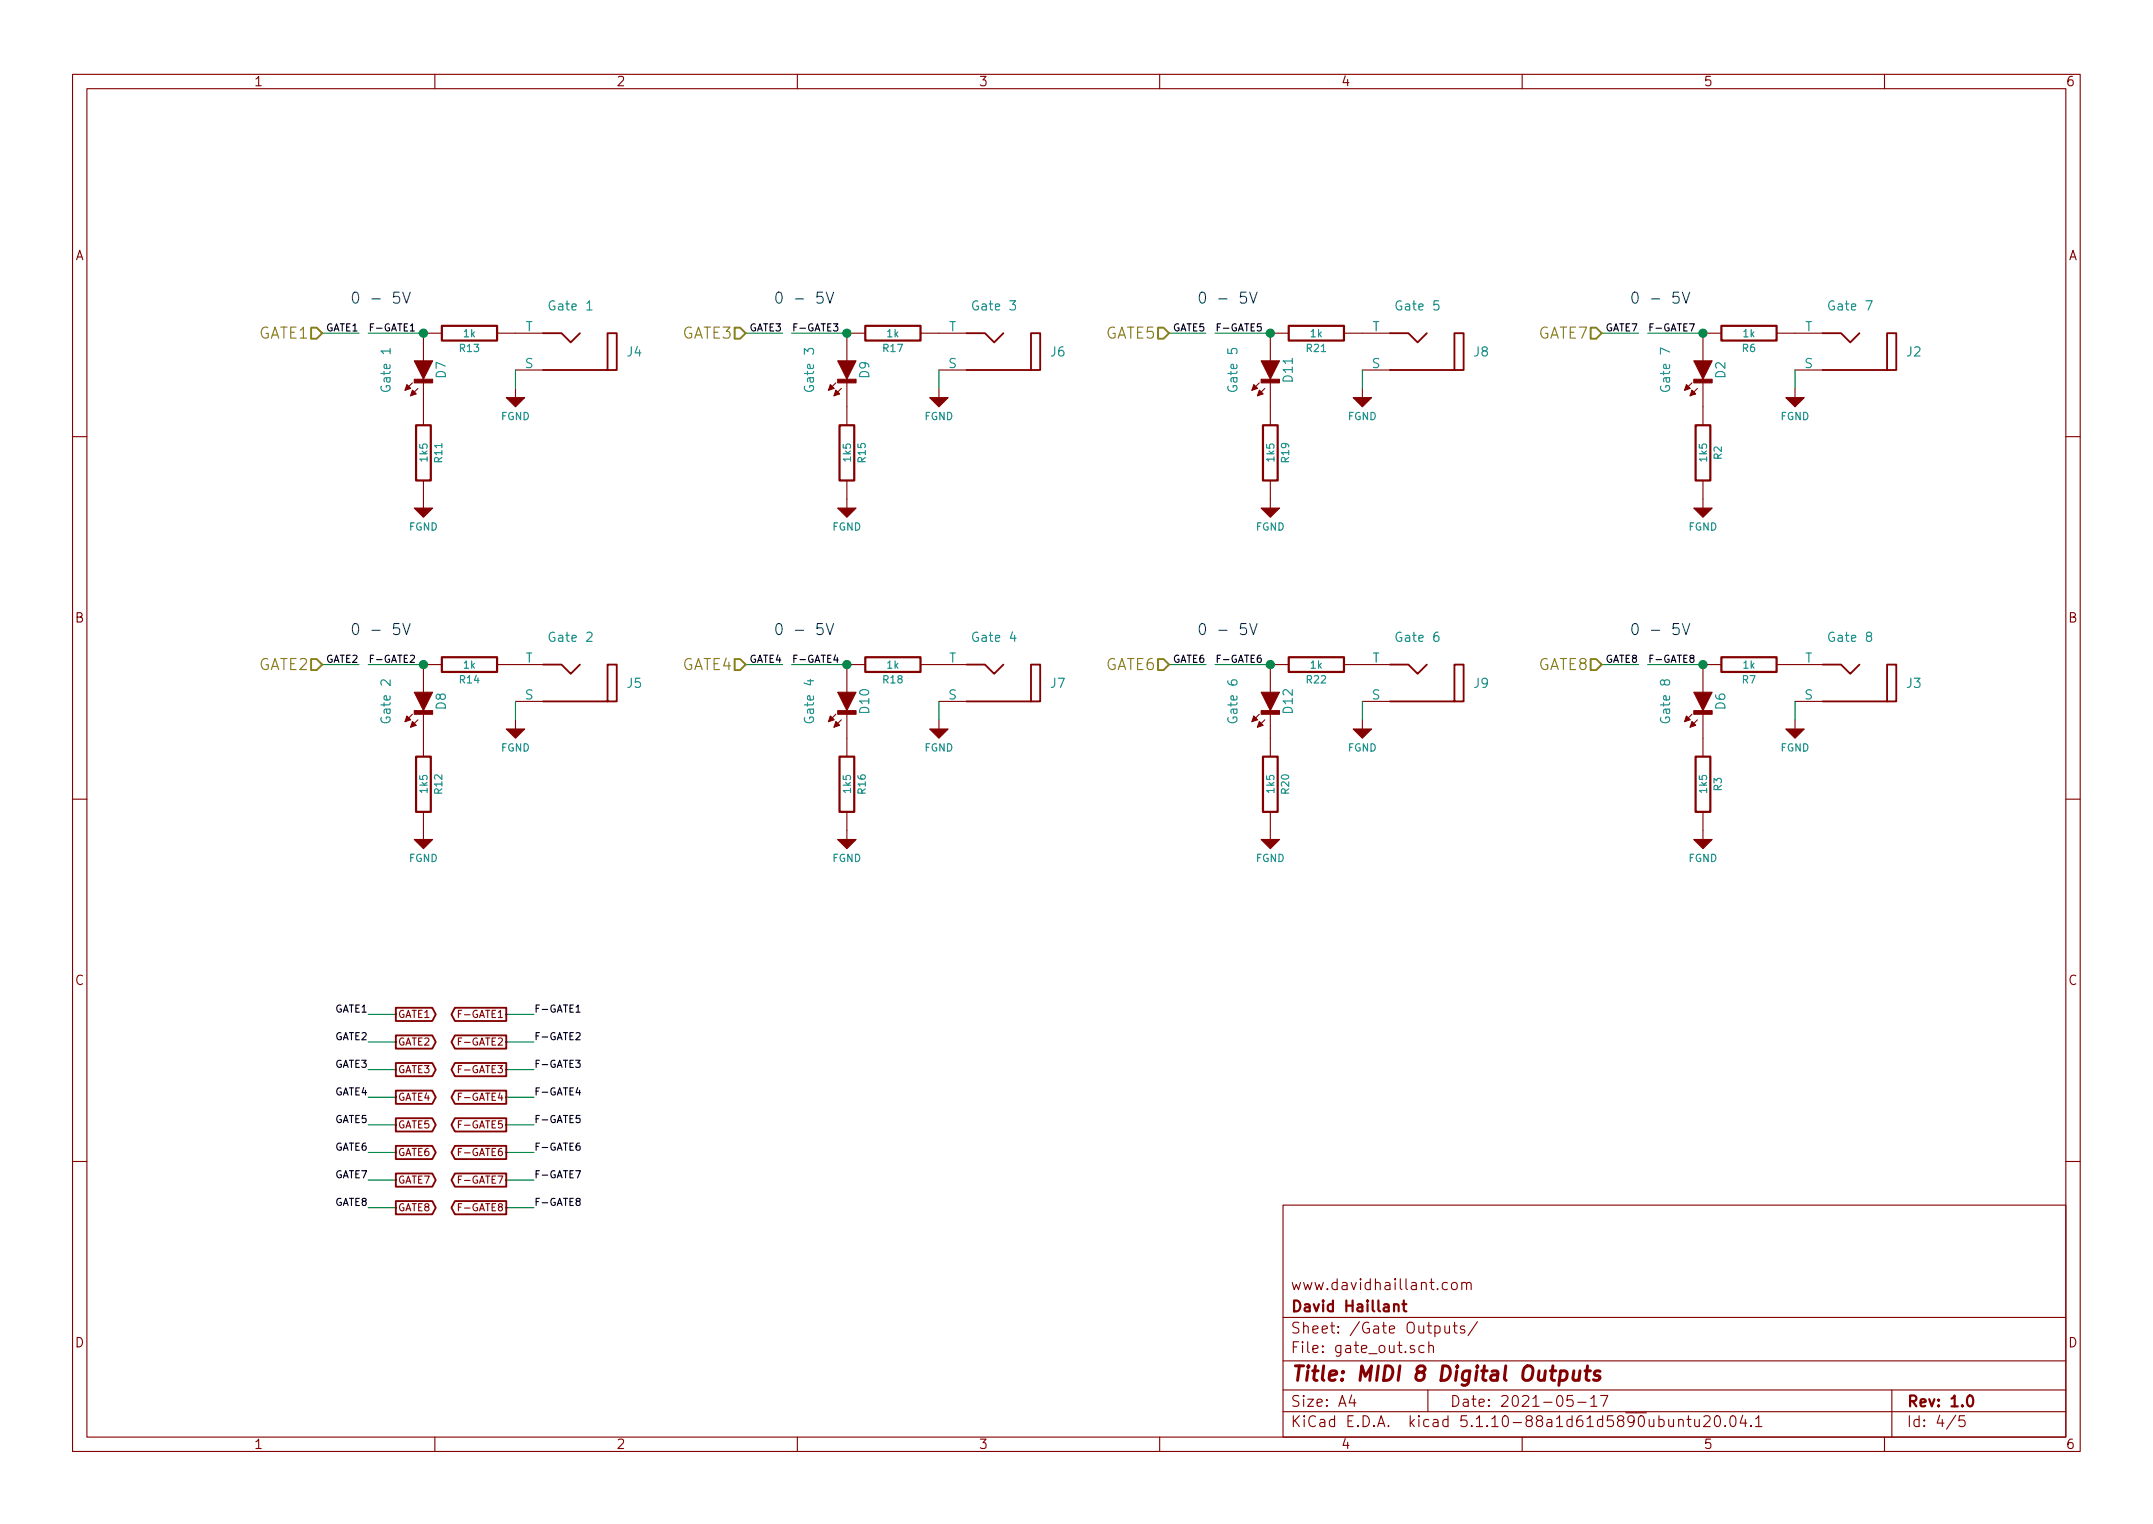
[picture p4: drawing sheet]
<svg xmlns="http://www.w3.org/2000/svg" width="297mm" height="210mm" viewBox="0 0 297 210" stroke-linecap="round" stroke-linejoin="round" font-family="sans-serif">
<g fill="none" stroke="#840000" stroke-width=".15">
<path d="M10 10.3h277v189.9h-277zM12 12.2h273v186.1h-273zM60 10.3v1.9M110 10.3v1.9M160 10.3v1.9M210 10.3v1.9M260 10.3v1.9M56.1 53.1l.5 .5M56.9 52.8l-1 1M57.7 53.6l-1.1 1M58.4 52.3v6.4M61 46h-2.6v3.8"/>
<path d="M68.6 46h6.3M71.1 51h3.8M71.1 53.6v1.3M114.6 53.1l.5 .5M115.3 52.8l-1 1M116.1 53.6l-1 1M116.8 52.3v6.4M119.4 46h-2.6v3.8M127 46h6.3M129.5 51h3.8M129.5 53.6v1.3M173 53.1l.5 .5"/>
<path d="M173.7 52.8l-1 1M174.5 53.6l-1 1M175.3 52.3v6.4M177.8 46h-2.5v3.8M185.4 46h6.4M188 51h3.8M188 53.6v1.3M232.7 53.1l.5 .5M233.4 52.8l-1 1M234.2 53.6l-1 1M234.9 52.3v6.4M237.5 46h-2.6v3.8"/>
<path d="M245.1 46h6.4M247.6 51h3.9M247.6 53.6v1.3M10 60.2h2M58.4 66.3v3.8M116.8 66.3v3.8M175.3 66.3v3.8M234.9 66.3v3.8M285 60.2h2M56.1 98.8l.5 .5M56.9 98.5l-1 1.1M57.7 99.3l-1.1 1"/>
<path d="M58.4 98v6.4M61 91.7h-2.6v3.8M68.6 91.7h6.3M71.1 96.8h3.8M71.1 99.3v1.3M114.6 98.8l.5 .5M115.3 98.5l-1 1.1M116.1 99.3l-1 1M116.8 98v6.4M119.4 91.7h-2.6v3.8M127 91.7h6.3M129.5 96.8h3.8"/>
<path d="M129.5 99.3v1.3M173 98.8l.5 .5M173.7 98.5l-1 1.1M174.5 99.3l-1 1M175.3 98v6.4M177.8 91.7h-2.5v3.8M185.4 91.7h6.4M188 96.8h3.8M188 99.3v1.3M232.7 98.8l.5 .5M233.4 98.5l-1 1.1M234.2 99.3l-1 1"/>
<path d="M234.9 98v6.4M237.5 91.7h-2.6v3.8M245.1 91.7h6.4M247.6 96.8h3.9M247.6 99.3v1.3M10 110.3h2M58.4 112v3.8M116.8 112v3.8M175.3 112v3.8M234.9 112v3.8M285 110.3h2M63.2 139.9h.4"/>
<path d="M63.7 139.4h-.5v1M63.2 143.7h.4M63.2 147.5h.4M63.2 151.3h.4M63.2 155.1h.4M63.2 158.9h.4M63.7 143.2h-.5v1M63.7 147h-.5v1M63.7 150.8h-.5v1M63.7 154.6h-.5v1M63.7 158.4h-.5v1M10 160.2h2"/>
<path d="M63.2 162.7h.4M63.2 166.5h.4M63.7 162.2h-.5v1M63.7 166.1h-.5v1M177 166.3h108v32h-108zM200.3 177.1a.41 .41 0 0 1 .7 .1v.4a.41 .41 0 0 1-.4 .3 .41 .41 0 0 1-.3-.3zM201.7 177.1a.41 .41 0 0 1 .6 0v.8M201.7 176.9v1M202.3 177.1l.2-.2 .4 .1 .1 .9M285 160.2h2M60 198.3v1.9M110 198.3v1.9"/>
<path d="M160 198.3v1.9M177 194.8h108M177 191.8h108M177 187.8h108M177 181.8h108M186.5 192.5l-.4 1h1M186.8 193v1M195.1 185.7l-.3-.1-.2 .1v.2a.48 .48 0 0 0 .5 .3l.1 .1-.1 .2-.1 .1-.4-.1M196.5 185.7a.5 .5 0 0 0-.7 0v.6a.47 .47 0 0 0 .5 .3l.2-.1M197 191.8v3M197.1 185.7a.38 .38 0 0 1 .7 .1v.8M197.1 185.1v1.5"/>
<path d="M199.3 182.9l.1 .9a.4 .4 0 0 0 .6 0M200 182.9v1M200.5 182.9h.5M200.7 182.4v1.3l.1 .1 .2 .1M202.1 183l-.4-.1-.2 .3a.5 .5 0 0 0 .6 .3v.3l-.2 .1-.4-.1M203.8 182.3l-1.3 2M210 198.3v1.9M217 192.5h-.7l-.1 .7a.65 .65 0 0 1 .7 0 .61 .61 0 0 1 .1 .7h-.1a.61 .61 0 0 1-.7 0M217.7 193.5h1.1M219.5 193l.4-.5v1.5M219.5 194h.8M220.8 192.5h1l-.6 1.5"/>
<path d="M231.6 196a.38 .38 0 0 1 .6 0v.8M231.6 195.8v1M232.7 195.8h.6M232.9 195.3v1.3l.2 .2h.2M233.8 195.8l.1 .9a.4 .4 0 0 0 .5 0M234.4 195.8v1M235.1 195.5l.2-.2 .5 .1a.37 .37 0 0 1 .1 .6l-.9 .8h.9M236.7 195.4a.34 .34 0 0 1 .6 .2 .78 .78 0 0 1-.4 1.2l-.2-.1a1.14 1.14 0 0 1 0-1.3zM238 196.7v.1l-.1-.1h.1v.1M238.8 195.5a.37 .37 0 0 1 .4-.2 .37 .37 0 0 1 .2 .3l.1 .3a.72 .72 0 0 1-.4 .9l-.3-.1a1.41 1.41 0 0 1 0-1.2zM240.4 195.2l-.3 1.1h.9M240.8 195.8v1"/>
<path d="M241.6 196.7h.1l-.1 .1-.1-.1h.1v.1M242.2 195.8l.4-.5v1.5M242.2 196.8h.9M260 198.3v1.9M261 191.8v6.5M269.8 195.2l-1.2 2M271 195.3h-.7v.7a.62 .62 0 0 1 .7 0l.1 .2-.1 .5-.2 .1h-.3l-.2-.1"/>
</g>
<g fill="none" stroke="#840000" stroke-width=".3">
<path d="M57.4 58.7h2v7.6h-2zM61 45h7.6v2h-7.6zM115.8 58.7h2.1v7.6h-2.1zM119.4 45h7.6v2h-7.6zM174.2 58.7h2.1v7.6h-2.1zM177.8 45h7.6v2h-7.6zM233.9 58.7h2.1v7.6h-2.1zM237.5 45h7.6v2h-7.6zM61 90.7h7.6v2h-7.6zM119.4 90.7h7.6v2h-7.6zM177.8 90.7h7.6v2h-7.6zM237.5 90.7h7.6v2h-7.6z"/>
<path d="M57.4 104.4h2v7.6h-2zM115.8 104.4h2.1v7.6h-2.1zM174.2 104.4h2.1v7.6h-2.1zM233.9 104.4h2.1v7.6h-2.1zM193.5 179.9h.5M193.7 179.4v1.3l.2 .2h.1M192.3 180.1a.38 .38 0 0 1 .7 0v.8M271.5 192.7a.35 .35 0 0 1 .4-.2 .35 .35 0 0 1 .3 .3 .77 .77 0 0 1-.5 1.2 .9 .9 0 0 1-.2-1.3z"/>
</g>
<path d="M215.3 189.2l.2-.1 .6 .1 .1 .3v.6a.66 .66 0 0 1-1 .2M217.1 189.1l-.1 1.1 .1 .1a.59 .59 0 0 0 .8 0M218 189.1l-.2 1.3M218.7 189.1h.7M219 188.4l-.2 1.8 .1 .1 .4 .1M220.8 189.2a.49 .49 0 0 0-.8 .3v.2l.5 .1 .3 .3-.2 .2-.2 .1-.6-.1" fill="none" stroke="#840000" stroke-width=".41"/>
<g fill="#840000" stroke="#840000" stroke-width=".14">
<path d="M233.7 98h2.5v.5h-2.5z"/>
<path d="M233.7 95.5h2.5l-1.3 2.5z"/>
<path d="M174 98h2.5v.5h-2.5z"/>
<path d="M174 95.5h2.5l-1.2 2.5z"/>
<path d="M233.7 52.3h2.5v.5h-2.5z"/>
<path d="M233.7 49.8h2.5l-1.3 2.5z"/>
<path d="M57.1 52.3h2.6v.5h-2.6z"/>
<path d="M57.1 49.8h2.6l-1.3 2.5z"/>
<path d="M57.1 98h2.6v.5h-2.6z"/>
<path d="M57.1 95.5h2.6l-1.3 2.5z"/>
<path d="M115.6 98h2.5v.5h-2.5z"/>
<path d="M115.6 95.5h2.5l-1.3 2.5z"/>
<path d="M174 52.3h2.5v.5h-2.5z"/>
<path d="M174 49.8h2.5l-1.2 2.5z"/>
<path d="M115.6 52.3h2.5v.5h-2.5z"/>
<path d="M115.6 49.8h2.5l-1.3 2.5z"/>
</g>
<g fill="#840000" stroke="#840000" stroke-width=".15">
<path d="M233.4 99.6l.5 .5z"/>
<path d="M232.7 98.8l.5 .5-.8 .3z"/>
<path d="M233.4 99.6l.5 .5-.7 .2z"/>
<path d="M173.7 99.6l.5 .5z"/>
<path d="M173 98.8l.5 .5-.8 .3z"/>
<path d="M173.7 99.6l.5 .5-.7 .2z"/>
<path d="M233.4 53.8l.5 .6z"/>
<path d="M232.7 53.1l.5 .5-.8 .2z"/>
<path d="M233.4 53.8l.5 .6-.7 .2z"/>
<path d="M57.1 115.8h2.6l-1.3 1.3z"/>
<path d="M69.8 100.6h2.6l-1.3 1.2z"/>
<path d="M115.6 115.8h2.5l-1.3 1.3z"/>
<path d="M128.3 100.6h2.5l-1.3 1.2z"/>
<path d="M57.1 70.1h2.6l-1.3 1.3z"/>
<path d="M115.6 70.1h2.5l-1.3 1.3z"/>
<path d="M69.8 54.9h2.6l-1.3 1.2z"/>
<path d="M128.3 54.9h2.5l-1.3 1.2z"/>
<path d="M186.7 54.9h2.5l-1.2 1.2z"/>
<path d="M174 70.1h2.5l-1.2 1.3z"/>
<path d="M174 115.8h2.5l-1.2 1.3z"/>
<path d="M186.7 100.6h2.5l-1.2 1.2z"/>
<path d="M56.9 53.8l.5 .6z"/>
<path d="M56.1 53.1l.5 .5-.7 .2z"/>
<path d="M56.9 53.8l.5 .6-.8 .2z"/>
<path d="M246.4 54.9h2.5l-1.3 1.2z"/>
<path d="M56.9 99.6l.5 .5z"/>
<path d="M56.1 98.8l.5 .5-.7 .3z"/>
<path d="M56.9 99.6l.5 .5-.8 .2z"/>
<path d="M115.3 99.6l.5 .5z"/>
<path d="M114.6 98.8l.5 .5-.8 .3z"/>
<path d="M115.3 99.6l.5 .5-.7 .2z"/>
<path d="M246.4 100.6h2.5l-1.3 1.2z"/>
<path d="M173.7 53.8l.5 .6z"/>
<path d="M173 53.1l.5 .5-.8 .2z"/>
<path d="M173.7 53.8l.5 .6-.7 .2z"/>
<path d="M233.7 115.8h2.5l-1.3 1.3z"/>
<path d="M233.7 70.1h2.5l-1.3 1.3z"/>
<path d="M115.3 53.8l.5 .6z"/>
<path d="M114.6 53.1l.5 .5-.8 .2z"/>
<path d="M115.3 53.8l.5 .6-.7 .2z"/>
</g>
<g fill="none" stroke="#840000" stroke-width=".25">
<path d="M74.9 51h10.2v-5h-1.3v5M74.9 46h2.6l1.2 1.2 1.3-1.2M133.3 51h10.2v-5h-1.3v5M133.3 46h2.6l1.3 1.2 1.2-1.2M191.8 51h10.1v-5h-1.2v5M191.8 46h2.5l1.3 1.2 1.2-1.2M251.5 51h10.1v-5h-1.3v5M251.5 46h2.5l1.3 1.2 1.2-1.2M74.9 96.8h10.2v-5.1h-1.3v5.1M74.9 91.7h2.6l1.2 1.3 1.3-1.3M133.3 96.8h10.2v-5.1h-1.3v5.1M133.3 91.7h2.6l1.3 1.3 1.2-1.3"/>
<path d="M191.8 96.8h10.1v-5.1h-1.2v5.1M191.8 91.7h2.5l1.3 1.3 1.2-1.3M251.5 96.8h10.1v-5.1h-1.3v5.1M251.5 91.7h2.5l1.3 1.3 1.2-1.3M54.6 139h5l.5 .9-.5 1h-5zM62.8 139h7v1.9h-7l-.5-1zM54.6 146.7h5l.5 .9-.5 .9h-5zM54.6 142.8h5l.5 1-.5 .9h-5zM54.6 150.5h5l.5 .9-.5 .9h-5zM54.6 154.3h5l.5 .9-.5 .9h-5zM54.6 158.1h5l.5 .9-.5 .9h-5zM62.8 142.8h7v1.9h-7l-.5-.9z"/>
<path d="M62.8 146.7h7v1.8h-7l-.5-.9zM62.8 150.5h7v1.8h-7l-.5-.9zM62.8 154.3h7v1.8h-7l-.5-.9zM62.8 158.1h7v1.8h-7l-.5-.9zM54.6 161.9h5l.5 .9-.5 .9h-5zM54.6 165.7h5l.5 .9-.5 .9h-5zM62.8 161.9h7v1.8h-7l-.5-.9zM62.8 165.7h7v1.8h-7l-.5-.9z"/>
</g>
<path d="M53.8 48.1v.7M81 42.8h.7" fill="none" stroke="#008484" stroke-width=".15"/>
<g fill="none" stroke="#008400" stroke-width=".15">
<path d="M44.4 46h5.1M50.8 46h7.6M71.1 51v2.6M102.9 46h5M109.2 46h7.6M129.5 51v2.6M161.3 46h5.1M167.6 46h7.7M188 51v2.6M221 46h5.1M227.3 46h7.6M247.6 51v2.6"/>
<path d="M44.4 91.7h5.1M50.8 91.7h7.6M71.1 96.8v2.5M102.9 91.7h5M109.2 91.7h7.6M129.5 96.8v2.5M161.3 91.7h5.1M167.6 91.7h7.7M188 96.8v2.5M221 91.7h5.1M227.3 91.7h7.6M247.6 96.8v2.5"/>
<path d="M50.8 139.9h3.8M69.8 139.9h3.9M50.8 147.6h3.8M50.8 159h3.8M50.8 155.2h3.8M50.8 151.4h3.8M50.8 143.8h3.8M69.8 147.6h3.9M69.8 159h3.9M69.8 155.2h3.9M69.8 151.4h3.9M69.8 143.8h3.9"/>
<path d="M50.8 162.8h3.8M50.8 166.6h3.8M69.8 162.8h3.9M69.8 166.6h3.9"/>
</g>
<path d="M42.9 45.2h.8l.7 .8-.7 .7h-.8zM101.3 45.2h.8l.8 .8-.8 .7h-.8zM159.8 45.2h.7l.8 .8-.8 .7h-.7zM219.5 45.2h.7l.8 .8-.8 .7h-.7zM42.9 90.9h.8l.7 .8-.7 .8h-.8zM101.3 90.9h.8l.8 .8-.8 .8h-.8zM159.8 90.9h.7l.8 .8-.8 .8h-.7zM219.5 90.9h.7l.8 .8-.8 .8h-.7z" fill="none" stroke="#848400" stroke-width=".25"/>
<g fill="none" stroke="#000" stroke-width=".15">
<path d="M56.6 45l.3-.3v1M56.6 45.7h.6M115 44.7h.6l-.3 .4h.3v.5l-.2 .1-.4-.1M174 44.7h-.5v.4h.4l.1 .5-.2 .1-.3-.1M233.1 44.7h.7l-.5 1M56.6 90.5l.4-.1 .1 .1 .1 .2-.6 .7h.6M115.3 90.3l-.3 .8h.6M115.5 90.7v.7M173.9 90.4h-.2a.62 .62 0 0 0 0 1l.3-.1v-.4l-.3-.1-.2 .2M233.3 90.8l-.2-.2 .2-.2 .4 .1-.1 .3a.34 .34 0 0 0-.4 .1 .34 .34 0 0 0 0 .4l.1 .1a.31 .31 0 0 0 .4-.2 .31 .31 0 0 0-.2-.4M79.5 138.9l.3-.2v.9M79.5 139.6h.5"/>
<path d="M79.4 146.3h.6l-.3 .4h.3v.5l-.1 .1-.5-.1M79.5 142.5h.4h.1v.2l-.6 .8h.6M79.7 150l-.2 .7h.6M80 157.7l-.3 .1a.62 .62 0 0 0 0 .9l.3-.1v-.4l-.3-.1-.2 .2M80 150.4v.7M80 153.9h-.5v.5l.5-.1v.5l-.1 .1-.4-.1M79.4 161.5h.7l-.4 1M79.7 165.7l-.2-.1 .2-.3 .3 .1v.3a.34 .34 0 0 0-.5 .1 .34 .34 0 0 0 .1 .5h.1a.31 .31 0 0 0 .3-.2 .31 .31 0 0 0-.1-.4"/>
</g>
<g fill="none" stroke="#0000c2" stroke-width=".15">
<path d="M48.8 40.4a.36 .36 0 0 1 .3-.1 .36 .36 0 0 1 .3 .3 .94 .94 0 0 1-.3 1.2h-.1a.97 .97 0 0 1-.2-1.4zM51.3 41.2h1.2M55.1 40.3h-.7l-.1 .7 .2-.1h.5l.1 .3v.5l-.2 .1h-.4l-.2-.1M55.6 40.3l.5 1.5 .5-1.5M107.2 40.4a.36 .36 0 0 1 .4-.1 .36 .36 0 0 1 .2 .3 .94 .94 0 0 1-.3 1.2h-.1a.97 .97 0 0 1-.2-1.4zM109.7 41.2h1.2M113.5 40.3h-.7l-.1 .7 .2-.1h.5l.2 .3-.1 .5-.2 .1h-.4l-.2-.1M114 40.3l.5 1.5 .5-1.5M165.6 40.4a.36 .36 0 0 1 .4-.1 .36 .36 0 0 1 .2 .3 .94 .94 0 0 1-.2 1.2h-.2a.97 .97 0 0 1-.2-1.4zM168.1 41.2h1.2M171.9 40.3h-.7l-.1 .7 .2-.1h.5l.2 .3-.1 .5-.2 .1h-.4l-.2-.1M172.4 40.3l.5 1.5 .5-1.5"/>
<path d="M225.3 40.4a.36 .36 0 0 1 .4-.1 .36 .36 0 0 1 .2 .3 .94 .94 0 0 1-.2 1.2h-.2a.97 .97 0 0 1-.2-1.4zM227.8 41.2h1.2M231.6 40.3h-.7l-.1 .7 .2-.1h.5l.2 .3-.1 .5-.2 .1h-.4l-.2-.1M232.1 40.3l.5 1.5 .5-1.5M48.8 86.2a.36 .36 0 0 1 .3-.2 .36 .36 0 0 1 .3 .3 .94 .94 0 0 1-.3 1.2h-.1a.97 .97 0 0 1-.2-1.3zM51.3 87h1.2M55.1 86h-.7l-.1 .7 .2-.1 .5 .1 .1 .2v.5l-.2 .1h-.4l-.2-.1M55.6 86l.5 1.5 .5-1.5M107.2 86.2a.36 .36 0 0 1 .4-.2 .36 .36 0 0 1 .2 .3 .94 .94 0 0 1-.3 1.2h-.1a.97 .97 0 0 1-.2-1.3zM109.7 87h1.2M113.5 86h-.7l-.1 .7 .2-.1 .5 .1 .2 .2-.1 .5-.2 .1h-.4l-.2-.1M114 86l.5 1.5 .5-1.5"/>
<path d="M165.6 86.2a.36 .36 0 0 1 .4-.2 .36 .36 0 0 1 .2 .3 .94 .94 0 0 1-.2 1.2h-.2a.97 .97 0 0 1-.2-1.3zM168.1 87h1.2M171.9 86h-.7l-.1 .7 .2-.1 .5 .1 .2 .2-.1 .5-.2 .1h-.4l-.2-.1M172.4 86l.5 1.5 .5-1.5M225.3 86.2a.36 .36 0 0 1 .4-.2 .36 .36 0 0 1 .2 .3 .94 .94 0 0 1-.2 1.2h-.2a.97 .97 0 0 1-.2-1.3zM227.8 87h1.2M231.6 86h-.7l-.1 .7 .2-.1 .5 .1 .2 .2-.1 .5-.2 .1h-.4l-.2-.1M232.1 86l.5 1.5 .5-1.5"/>
</g>
<g fill="#008400" stroke="#008400" stroke-width=".25">
<circle cx="175.3" cy="91.7" r=".51"/>
<circle cx="175.3" cy="46" r=".51"/>
<circle cx="235" cy="46" r=".51"/>
<circle cx="116.8" cy="46" r=".51"/>
<circle cx="116.8" cy="91.7" r=".51"/>
<circle cx="235" cy="91.7" r=".51"/>
<circle cx="58.4" cy="46" r=".51"/>
<circle cx="58.4" cy="91.7" r=".51"/>
</g>
<text font-size="2.8" fill="#840000" x="178" y="190.5">Title: MIDI 8 Digital Outputs</text>
<g font-size="2.1" fill="#848400">
<text x="35.6" y="46.7">GATE1</text>
<text x="94" y="46.7">GATE3</text>
<text x="152.4" y="46.7">GATE5</text>
<text x="212.1" y="46.7">GATE7</text>
<text x="35.6" y="92.5">GATE2</text>
<text x="94" y="92.5">GATE4</text>
<text x="152.4" y="92.5">GATE6</text>
<text x="212.1" y="92.5">GATE8</text>
</g>
<g font-size="2.1" fill="#840000">
<text x="178" y="178">www.davidhaillant.com</text>
<text x="178" y="184">Sheet: /Gate Outputs/</text>
<text x="178" y="181">David Haillant</text>
<text x="178" y="186.7">File: gate_out.sch</text>
<text x="178" y="196.9">KiCad E.D.A. kicad 5.1.10-88a1d61d5890ubuntu20.04.1</text>
<text x="178" y="194.1">Size: A4</text>
<text x="200" y="194.1">Date: 2021-05-17</text>
<text x="263" y="194.1">Rev: 1.0</text>
<text x="263" y="196.9">Id: 4/5</text>
</g>
<g font-size="1.8" fill="#840000">
<text x="35" y="11.9">1</text>
<text x="85" y="11.9">2</text>
<text x="135" y="11.9">3</text>
<text x="185" y="11.9">4</text>
<text x="235" y="11.9">5</text>
<text x="285" y="11.9">6</text>
<text x="10.4" y="35.9">A</text>
<text x="285.4" y="35.9">A</text>
<text x="10.4" y="85.9">B</text>
<text x="285.4" y="85.9">B</text>
<text x="10.4" y="135.9">C</text>
<text x="285.4" y="135.9">C</text>
<text x="10.4" y="185.9">D</text>
<text x="285.4" y="185.9">D</text>
<text x="35" y="199.9">1</text>
<text x="85" y="199.9">2</text>
<text x="135" y="199.9">3</text>
<text x="185" y="199.9">4</text>
<text x="235" y="199.9">5</text>
<text x="285" y="199.9">6</text>
</g>
<g font-size="1.8" fill="#008484">
<text x="72.5" y="45.7">T</text>
<text x="76" y="42.8">Gate 1</text>
<text x="130.9" y="45.7">T</text>
<text x="134.5" y="42.8">Gate 3</text>
<text x="189.3" y="45.7">T</text>
<text x="192.9" y="42.8">Gate 5</text>
<text x="249" y="45.7">T</text>
<text x="252.6" y="42.8">Gate 7</text>
<text x="53.9" y="53.7" transform="rotate(-90 53.9 53.7)">Gate 1</text>
<text x="61.5" y="52.2" transform="rotate(-90 61.5 52.2)">D7</text>
<text x="72.4" y="50.8">S</text>
<text x="86.6" y="49.2">J4</text>
<text x="112.3" y="53.7" transform="rotate(-90 112.3 53.7)">Gate 3</text>
<text x="119.9" y="52.2" transform="rotate(-90 119.9 52.2)">D9</text>
<text x="130.9" y="50.8">S</text>
<text x="145" y="49.2">J6</text>
<text x="170.7" y="53.7" transform="rotate(-90 170.7 53.7)">Gate 5</text>
<text x="178.4" y="52.7" transform="rotate(-90 178.4 52.7)">D11</text>
<text x="189.3" y="50.8">S</text>
<text x="203.4" y="49.2">J8</text>
<text x="230.4" y="53.7" transform="rotate(-90 230.4 53.7)">Gate 7</text>
<text x="238" y="52.2" transform="rotate(-90 238 52.2)">D2</text>
<text x="249" y="50.8">S</text>
<text x="263.1" y="49.2">J2</text>
<text x="76" y="88.6">Gate 2</text>
<text x="134.5" y="88.6">Gate 4</text>
<text x="192.9" y="88.6">Gate 6</text>
<text x="252.6" y="88.6">Gate 8</text>
<text x="72.5" y="91.4">T</text>
<text x="86.6" y="94.9">J5</text>
<text x="130.9" y="91.4">T</text>
<text x="145" y="94.9">J7</text>
<text x="189.3" y="91.4">T</text>
<text x="203.4" y="94.9">J9</text>
<text x="249" y="91.4">T</text>
<text x="263.1" y="94.9">J3</text>
<text x="53.9" y="99.5" transform="rotate(-90 53.9 99.5)">Gate 2</text>
<text x="61.5" y="97.9" transform="rotate(-90 61.5 97.9)">D8</text>
<text x="72.4" y="96.5">S</text>
<text x="112.3" y="99.5" transform="rotate(-90 112.3 99.5)">Gate 4</text>
<text x="119.9" y="98.4" transform="rotate(-90 119.9 98.4)">D10</text>
<text x="130.9" y="96.5">S</text>
<text x="170.7" y="99.5" transform="rotate(-90 170.7 99.5)">Gate 6</text>
<text x="178.4" y="98.4" transform="rotate(-90 178.4 98.4)">D12</text>
<text x="189.3" y="96.5">S</text>
<text x="230.4" y="99.5" transform="rotate(-90 230.4 99.5)">Gate 8</text>
<text x="238" y="97.9" transform="rotate(-90 238 97.9)">D6</text>
<text x="249" y="96.5">S</text>
</g>
<g font-size="1.4">
<text x="44.9" y="45.7">GATE1</text>
<text x="50.8" y="45.7">F-GATE1</text>
<text x="103.4" y="45.7">GATE3</text>
<text x="109.2" y="45.7">F-GATE3</text>
<text x="161.8" y="45.7">GATE5</text>
<text x="167.6" y="45.7">F-GATE5</text>
<text x="221.5" y="45.7">GATE7</text>
<text x="227.3" y="45.7">F-GATE7</text>
<text x="44.9" y="91.4">GATE2</text>
<text x="50.8" y="91.4">F-GATE2</text>
<text x="103.4" y="91.4">GATE4</text>
<text x="109.2" y="91.4">F-GATE4</text>
<text x="161.8" y="91.4">GATE6</text>
<text x="167.6" y="91.4">F-GATE6</text>
<text x="221.5" y="91.4">GATE8</text>
<text x="227.3" y="91.4">F-GATE8</text>
<text x="46.2" y="139.7">GATE1</text>
<text x="46.2" y="143.5">GATE2</text>
<text x="73.7" y="139.7">F-GATE1</text>
<text x="73.7" y="143.5">F-GATE2</text>
<text x="46.2" y="147.3">GATE3</text>
<text x="73.7" y="147.3">F-GATE3</text>
<text x="46.2" y="151.1">GATE4</text>
<text x="46.2" y="154.9">GATE5</text>
<text x="73.7" y="151.1">F-GATE4</text>
<text x="73.7" y="154.9">F-GATE5</text>
<text x="46.2" y="158.7">GATE6</text>
<text x="73.7" y="158.7">F-GATE6</text>
<text x="46.2" y="162.6">GATE7</text>
<text x="46.2" y="166.4">GATE8</text>
<text x="73.7" y="162.6">F-GATE7</text>
<text x="73.7" y="166.4">F-GATE8</text>
</g>
<g font-size="1.4" fill="#008484">
<text x="64" y="46.5">1k</text>
<text x="122.4" y="46.5">1k</text>
<text x="180.8" y="46.5">1k</text>
<text x="240.5" y="46.5">1k</text>
<text x="63.5" y="48.6">R13</text>
<text x="121.9" y="48.6">R17</text>
<text x="180.3" y="48.6">R21</text>
<text x="240.4" y="48.6">R6</text>
<text x="69.1" y="58">FGND</text>
<text x="127.5" y="58">FGND</text>
<text x="186" y="58">FGND</text>
<text x="245.6" y="58">FGND</text>
<text x="59" y="63.6" transform="rotate(-90 59 63.6)">1k5</text>
<text x="61" y="63.8" transform="rotate(-90 61 63.8)">R11</text>
<text x="117.4" y="63.6" transform="rotate(-90 117.4 63.6)">1k5</text>
<text x="119.4" y="63.8" transform="rotate(-90 119.4 63.8)">R15</text>
<text x="175.8" y="63.6" transform="rotate(-90 175.8 63.6)">1k5</text>
<text x="177.9" y="63.8" transform="rotate(-90 177.9 63.8)">R19</text>
<text x="235.5" y="63.6" transform="rotate(-90 235.5 63.6)">1k5</text>
<text x="237.5" y="63.4" transform="rotate(-90 237.5 63.4)">R2</text>
<text x="56.4" y="73.2">FGND</text>
<text x="114.8" y="73.2">FGND</text>
<text x="173.3" y="73.2">FGND</text>
<text x="232.9" y="73.2">FGND</text>
<text x="63.5" y="94.3">R14</text>
<text x="64" y="92.2">1k</text>
<text x="121.9" y="94.3">R18</text>
<text x="122.4" y="92.2">1k</text>
<text x="180.3" y="94.3">R22</text>
<text x="180.8" y="92.2">1k</text>
<text x="240.4" y="94.3">R7</text>
<text x="240.5" y="92.2">1k</text>
<text x="69.1" y="103.7">FGND</text>
<text x="127.5" y="103.7">FGND</text>
<text x="186" y="103.7">FGND</text>
<text x="245.6" y="103.7">FGND</text>
<text x="59" y="109.3" transform="rotate(-90 59 109.3)">1k5</text>
<text x="61" y="109.5" transform="rotate(-90 61 109.5)">R12</text>
<text x="117.4" y="109.3" transform="rotate(-90 117.4 109.3)">1k5</text>
<text x="119.4" y="109.5" transform="rotate(-90 119.4 109.5)">R16</text>
<text x="175.8" y="109.3" transform="rotate(-90 175.8 109.3)">1k5</text>
<text x="177.9" y="109.5" transform="rotate(-90 177.9 109.5)">R20</text>
<text x="235.5" y="109.3" transform="rotate(-90 235.5 109.3)">1k5</text>
<text x="237.5" y="109.1" transform="rotate(-90 237.5 109.1)">R3</text>
<text x="56.4" y="118.9">FGND</text>
<text x="114.8" y="118.9">FGND</text>
<text x="173.3" y="118.9">FGND</text>
<text x="232.9" y="118.9">FGND</text>
</g>
<g font-size="1.4" fill="#840000">
<text x="54.9" y="140.4">GATE1</text>
<text x="63.7" y="140.4">F-GATE1</text>
<text x="54.9" y="148.1">GATE3</text>
<text x="54.9" y="144.2">GATE2</text>
<text x="63.7" y="144.2">F-GATE2</text>
<text x="63.7" y="148.1">F-GATE3</text>
<text x="54.9" y="151.9">GATE4</text>
<text x="54.9" y="155.7">GATE5</text>
<text x="63.7" y="151.9">F-GATE4</text>
<text x="63.7" y="155.7">F-GATE5</text>
<text x="54.9" y="159.5">GATE6</text>
<text x="63.7" y="159.5">F-GATE6</text>
<text x="54.9" y="163.3">GATE7</text>
<text x="54.9" y="167.1">GATE8</text>
<text x="63.7" y="163.3">F-GATE7</text>
<text x="63.7" y="167.1">F-GATE8</text>
</g>
</svg>
